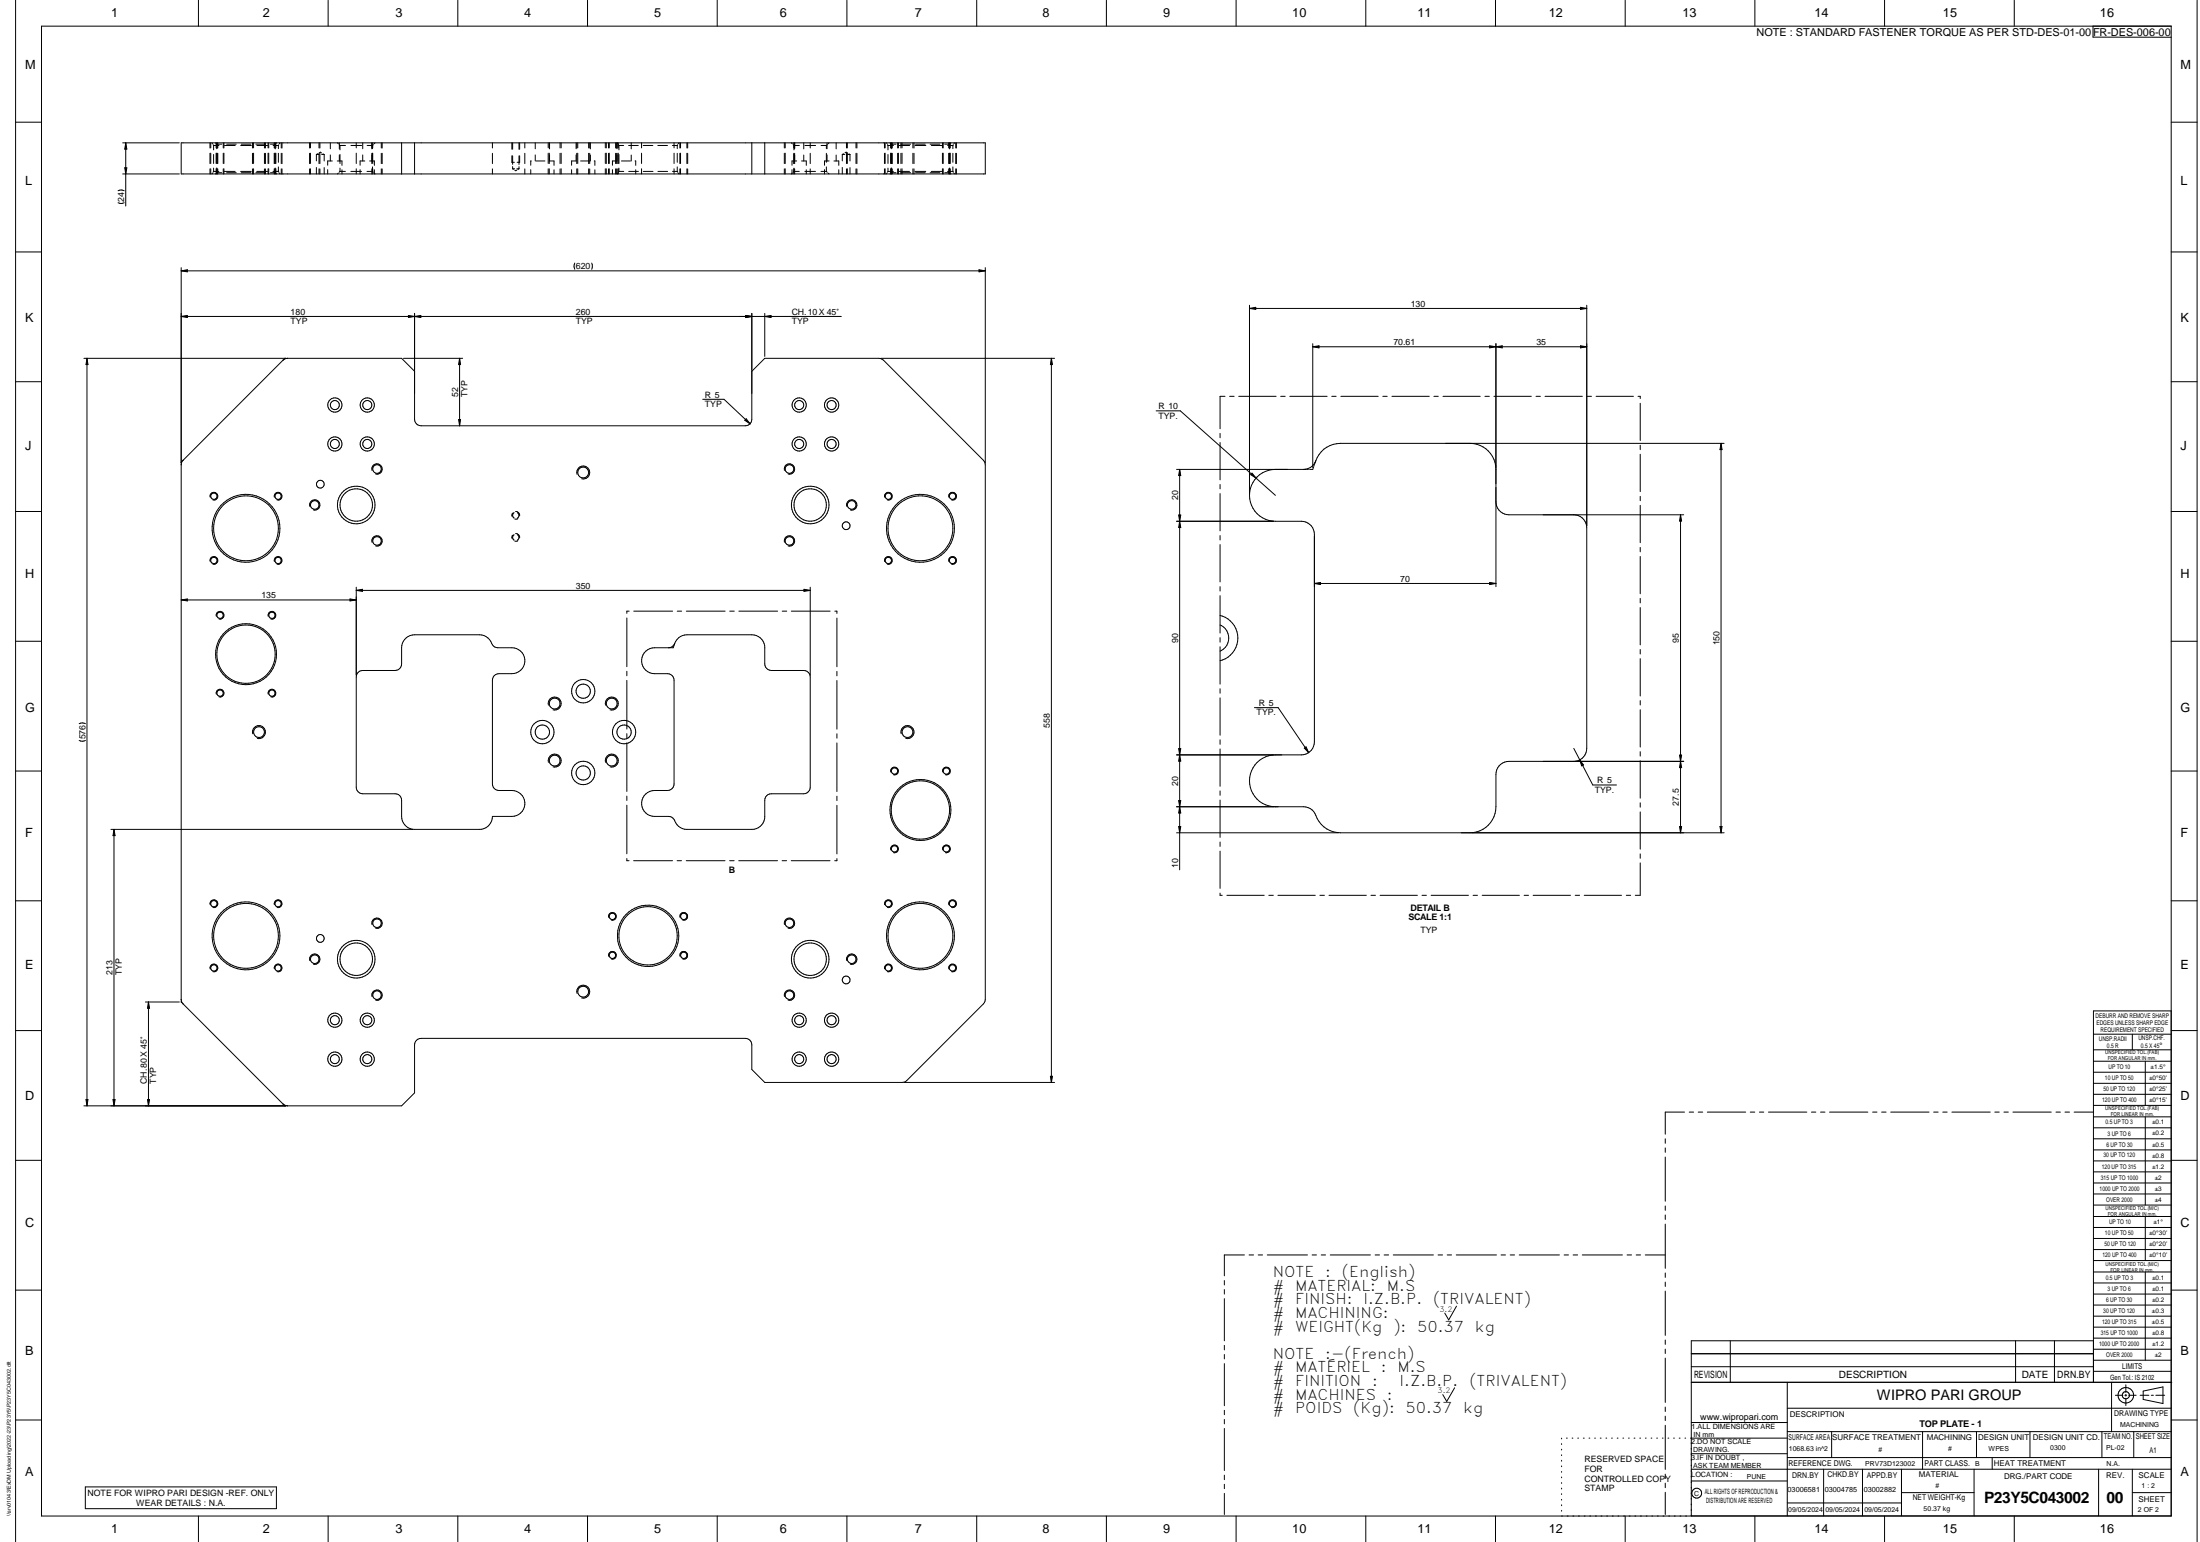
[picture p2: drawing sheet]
<svg xmlns="http://www.w3.org/2000/svg" width="848mm" height="594mm" viewBox="0 0 848 594" stroke-linecap="round" stroke-linejoin="round" font-family="sans-serif">
<g fill="none" stroke="#000" stroke-width=".39">
<path d="M6 .1v593.9M16 10.1h821v574h-821zM76.5 .1v10M126.5 .1v10M176.5 .1v10M226.5 .1v10M276.5 .1v10M326.5 .1v10M376.5 .1v10M426.5 .1v10M476.5 .1v10M526.5 .1v10"/>
<path d="M576.5 .1v10M626.5 .1v10M676.5 .1v10M726.5 .1v10M776.5 .1v10M806.8 10.1v4.2l30.2 .1M847 .1v593.9M6 47.1h10M47.3 55h21.8M48.5 55v24.4M48.5 55l.4 2.4h-.8zM69.8 55h310v12h-310z"/>
<path d="M80.9 55v2M80.9 59.1v3.9M81.2 55v2M81.2 59v4M81.7 55l.2 .3M82.1 55.7l.2 .3M82.3 56h2.1M82.3 56v1.7M82.3 59.5v3.5M83.1 55l.1 .2M83.3 55v2M83.3 59v4"/>
<path d="M83.4 55.4l.2 .1M83.6 55.5h1.9M83.6 55.5v1.8M83.6 59.2v3.6M83.6 55l.1 2M83.6 59l.1 4M83.9 55v2M83.9 59.1v3.9M86.1 55v2M86.1 59.1v3.9M86.3 55v2M86.3 59v4"/>
<path d="M86.5 56h4.2M87.4 55.5h3.7M92.8 56h4.1M93 55.5h3.7M97.3 55v2M97.3 59.1v3.9M97.7 55v2M97.7 59v4M98.6 55.5h3.7M99 56h4.2M101.9 55v2M101.9 59.1v3.9"/>
<path d="M102.3 55v2M102.3 59.1v3.9M103.3 55v2M103.3 59v4M103.6 55v2M103.6 59v4M104.3 55.5h1.8M105.3 56h2M105.7 55v2M105.7 59.1v3.9M106 55v2M106 59v4"/>
<path d="M106 59.1v3.9M106.1 55.5v1.9M106.1 59.2v3.7M106.2 55.4l-.1 .1M106.3 55v2M106.3 59v4M106.6 55l-.2 .2M107.3 56v1.3M107.3 59.1v3.4M107.5 55.8l-.2 .2M107.9 55l-.2 .4M108.4 55v2"/>
<path d="M108.4 59.1v3.9M108.7 55v2M108.7 59.1v3.9M119.3 55v2M119.3 59.1v3.9M119.7 55v2M119.7 59v4M122 59.5v2.5M122 59.5h1M122.5 59.2l-.5 .3M123 55v2M123 59.1v3.9"/>
<path d="M123.3 55v2M123.3 59.1v3.9M124 58.9l-.5-.3-.5 .3M124 59.5h1M124.5 59.3l.5 .2M125 59.5v2.5M127.3 55v2.3M127.3 59.7v2.3M130.1 55l.3 .3M130.7 55.7l.4 .3M130.8 55v2.4M130.8 59.7v2.3"/>
<path d="M131.1 56h2.1M131.1 56v1.7M131.1 59.5v3.5M135.3 56h4.1M137.3 55v2M137.3 59v4M139.8 55v2.3M139.8 59.7v2.3M141.5 56h2.1M143.3 55v2.4M143.3 59.1v3.9M143.6 56v1.3"/>
<path d="M143.6 59.1v3.4M143.7 55v2M143.7 59v4M143.9 55.7l-.3 .3M144.6 55l-.4 .4M147 55v2M147 59.1v3.9M147.3 55v2M147.3 59.1v3.9M154.8 55v12M159.8 55v12M189.8 55v2"/>
<path d="M189.8 59.1v3.9M197.3 55v2.5M197.6 55v2.5M200.1 55v2.5M200.3 55v2.5M202.3 55v2M202.3 59.1v3.9M206.3 55v2.3M206.3 59.7v2.3M211.3 55v2M211.3 59v4M211.8 55v2"/>
<path d="M211.8 59v4M211.8 55v2.4M211.8 59.7v2.3M215.9 55v2M215.9 59.1v3.9M216.3 55v2M216.3 59v4M222.1 55v2.3M222.1 59.7v2.3h-1.8v1.7M222.3 55v2M222.3 59.1v3.9M222.7 55v2"/>
<path d="M222.7 59v4M226.9 55v2M226.9 59.1v3.9M227.3 55v2M227.3 59.1v3.9M227.6 55v2.4M227.6 59.7v2.3M233.3 55v2M233.3 59v4M233.7 55v2M233.7 59v4M234.6 55v2"/>
<path d="M234.6 59.1v3.9M234.9 55v2M234.9 59v4M237.3 55v2M237.3 59.1v3.9M237.6 55v2M237.6 59.1v3.9M237.8 55v2.3M237.8 59.7v2.3M237.9 55v2M237.9 59.1v3.9M238 55l.2 .3"/>
<path d="M238.3 55v2M238.3 59v4M238.4 55.7l.2 .3M238.6 56h1.8M238.6 56v1.7M238.6 59.5v3.5M242.3 56h3.7M243.3 55v2.4M243.3 59.7v2.3M247.3 55v2M247.3 59v4M247.9 56h3.8"/>
<path d="M253.6 56h3.7M259.2 56h1.9M259.8 55v2M259.8 59v4M261.1 56v1.3M261.1 59.1v3.4M261.2 55.8l-.1 .2M261.7 55l-.2 .4M262.1 55v2M262.1 59.1v3.9M262.3 55v2M262.3 59v4"/>
<path d="M264.8 55v2M264.8 59.1v3.9M265.1 55v2M265.1 59.1v3.9M289.8 55v12M294.8 55v12M302.3 55v2M302.3 59.1v3.9M302.7 55v2M302.7 59v4M305.1 55l.3 .3M305.7 55.7l.4 .3"/>
<path d="M306 55v2M306 59.1v3.9M306.1 56h2M306.1 56v1.7M306.1 59.5v3.5M306.3 55v2.3M306.3 59.1v3.9M309.8 55v2.4M309.8 59.7v2.3M310.3 56h4.1M312.3 55v2M312.3 59.1v3.9"/>
<path d="M316.5 56h2.1M318.6 56v1.3M318.6 59.1v3.4M318.8 55v2.3M318.8 59.7v2.3M318.9 55.7l-.3 .3M319.6 55l-.4 .4M322.3 55v2.4M322.3 59.7v2.3M324.7 59.5h1M324.7 59.5v2.5M325.2 59.2l-.5 .3"/>
<path d="M326.3 55v2M326.3 59.1v3.9M326.6 55v2M326.6 59v4M326.7 58.9l-.5-.3-.5 .3M326.7 59.5h1M327.2 59.3l.5 .2M327.7 59.5v2.5M330 55v2M330 59.1v3.9M330.3 55v2M330.3 59.1v3.9"/>
<path d="M341 55v2M341 59.1v3.9M341.2 55v2M341.2 59v4M341.8 55l.1 .3M342.1 55.7l.2 .3M342.3 56h2.1M342.3 56v1.7M342.3 59.5v3.5M343.1 55l.1 .2M343.3 55v2M343.3 59v4"/>
<path d="M343.4 55.4l2 .1M343.6 55v2.3M343.6 59v4M343.7 55v2M343.7 59.1v3.9M344 55v2M344 59.1v3.9M346 55v2M346 59.1v3.9M346.3 55v2M346.3 59v4M346.5 56h4.1"/>
<path d="M347.3 55.5h3.7M347.3 55v2M347.3 59.1v3.9M347.7 55v2M347.7 59v4M351.9 55v2M351.9 59.1v3.9M352.3 55v2M352.3 59.1v3.9M352.8 56h4.1M352.9 55.5h3.8M358.6 55.5h3.7"/>
<path d="M359 56h4.1M363.3 55v2M363.3 59v4M363.6 55v2M363.6 59v4M365.3 56h2M365.7 55v2M365.7 59.1v3.9M366 55v2M366 59v4M366.1 55v2.4M366.1 59.1v3.9"/>
<path d="M366.2 55.4l-2 .1M366.3 55v2M366.3 59v4M366.6 55l-.2 .2M367.3 56v1.3M367.3 59.1v3.4M367.5 55.8l-.2 .2M367.9 55l-.2 .4M368.4 55v2M368.4 59.1v3.9M368.7 55v2M368.7 59.1v3.9"/>
<path d="M837 47.1h10M47.3 67h21.8M47.9 73.5a2.52 2.52 0 0 0-2.4 0M47.9 78.1a2.52 2.52 0 0 1-2.4 0M48.1 64.6h.8l-.4 2.4zM80.9 65.1v1.9M81.2 65v2M82 66.7l-.3 .3M82.3 64.8v1.2M82.3 66h2.1M82.3 66l-.1 .3M83.2 66.8l-.1 .2"/>
<path d="M83.3 65v2M83.6 66.5l-.2 .2M83.6 66.5h1.9M83.6 64.7v1.8M83.6 65l.1 2M83.9 65.1v1.9M86.1 65.1v1.9M86.3 65v2M86.5 66h4.1M87.4 66.5h3.7M92.8 66h4.1M93 66.5h3.7"/>
<path d="M97.3 65.1v1.9M97.7 65v2M98.6 66.5h3.7M99 66h4.1M101.9 65.1v1.9M102.3 65.1v1.9M103.3 65v2M103.6 65v2M104.3 66.5h1.8M105.2 66h2.1M105.7 65.1v1.9M106 65v2"/>
<path d="M106 65.1v1.9M106.1 66.5l.2 .2M106.1 64.7v1.8M106.3 65v2M106.4 66.9l.2 .1M107.3 64.3v1.7M107.3 66l.2 .4M107.7 66.7l.2 .3M108.4 65.1v1.9M108.7 65.1v1.9M119.3 65.1v1.9M119.7 65v2"/>
<path d="M122 64.5v2.5M123 65.1v1.9M123.3 65.1v1.9M125 64.6v2.4M126.3 65.4v1.6M128.1 62h-1.8v1.7M130 62h1.8v1.7M130.4 66.7l-.3 .3M131.1 66h2M131.1 66l-.3 .3M131.1 64.8v1.2M131.8 65.4v1.6"/>
<path d="M135.3 66h4.1M137.3 65v2M138.8 65.4v1.6M140.6 62h-1.8v1.7M141.5 66h2.1M142.5 62h1.8v1.7M143.3 65.1v1.9M143.6 66l.3 .4M143.6 64.3v1.7M143.7 65v2M144.3 66.7l.3 .3M144.3 65.4v1.6"/>
<path d="M147 65.1v1.9M147.3 65.1v1.9M189.8 65.1v1.9M197.3 60v2.5h1M197.6 65h.8M197.6 60v3.3M197.6 65l.4 .2M197.6 64.2v.8M198.4 65.5l.4 .3 .4-.3M199.2 65h.9M200.1 60.1v3.3M200.1 65l-.5 .3"/>
<path d="M200.1 64.2v.8M200.3 60v2.5h-1M202.3 65.1v1.9M204.6 65.4v1.6M204.8 62h-.2v1.7M206.6 62h3.5M211.3 65v2M211.8 65v2M211.9 62h1.7v1.7M213.6 65.4v1.6M215.9 65.1v1.9M216.3 65v2"/>
<path d="M220.3 65.4v1.6M222.3 65.1v1.9M222.7 65v2M223.8 62h3.5M226.9 65.1v1.9M227.3 65.1v1.9M229.1 62h.2v1.7M229.3 65.4v1.6M233.3 65v2M233.7 65v2M234.6 65.1v1.9M234.9 65v2"/>
<path d="M236.1 65.4v1.6M237.3 65.1v1.9M237.6 65.1v1.9M237.8 62h-1.7v1.7M237.9 65.1v1.9M238.2 66.7l-.2 .3M238.3 65v2M238.6 66h1.9M238.6 64.8v1.2M238.6 66l-.2 .3M239.6 62h3.4M242.4 66h3.7"/>
<path d="M244.8 62h.3v1.7M245.1 65.4v1.6M247.3 65v2M248 66h3.7M253.6 66h3.7M259.2 66h1.9M259.8 65v2M261.1 64.3v1.7M261.1 66l.2 .4M261.5 66.7l.2 .3M262.1 65.1v1.9M262.3 65v2"/>
<path d="M264.8 65.1v1.9M265.1 65.1v1.9M302.3 65.1v1.9M302.7 65v2M305.3 65.4v1.6M305.4 66.7l-.3 .3M306 65.1v1.9M306.1 66h2M306.1 66l-.3 .3M306.1 64.8v1.2M306.3 65.1v1.9M307.1 62h-1.8v1.7"/>
<path d="M309 62h1.8v1.7M310.3 66h4.1M310.8 65.4v1.6M312.3 65.1v1.9M316.5 66h2.1M317.8 65.4v1.6M318.6 66l.3 .4M318.6 64.3v1.7M319.3 66.7l.3 .3M319.6 62h-1.8v1.7M321.5 62h1.8v1.7M323.3 65.4v1.6"/>
<path d="M324.7 64.5v2.5M326.3 65.1v1.9M326.6 65v2M327.7 64.6v2.4M330 65.1v1.9M330.3 65.1v1.9M341 65.1v1.9M341.2 65v2M341.9 66.7l-.1 .3M342.3 66h2.1M342.3 64.8v1.2M342.3 66l-.2 .3"/>
<path d="M343.2 66.8l-.1 .2M343.3 65v2M343.6 64.7v2.3M343.7 65.1v1.9M344 65.1v1.9M345.4 66.5l-1.9 .2M346 65.1v1.9M346.3 65v2M346.5 66h4.1M347.3 66.5h3.7M347.3 65.1v1.9M347.7 65v2"/>
<path d="M351.9 65.1v1.9M352.3 65.1v1.9M352.7 66h4.2M352.9 66.5h3.8M358.6 66.5h3.7M359 66h4.1M363.3 65v2M363.6 65v2M364.2 66.5l2 .2M365.3 66h2M365.7 65.1v1.9M366 65v2"/>
<path d="M366.1 64.7v2.3M366.3 65v2M366.4 66.9l.2 .1M367.3 64.3v1.7M367.3 66l.2 .4M367.7 66.7l.2 .3M368.4 65.1v1.9M368.7 65.1v1.9M6 97.1h10M837 97.1h10M69.8 103.1v75.3M69.8 104.4l2.4-.5v.8z"/>
<path d="M69.8 104.4h310M221.6 101.3a2.6 2.6 0 0 0 0 2.5M228.1 101.3l.2 1.2-.2 1.3M377.4 103.9l2.4 .5-2.4 .3zM379.8 103.1v75.3M481.7 118.8l2.4-.4v.8zM481.7 117.6v72.5M481.7 118.8h130M609.3 118.4l2.4 .4-2.4 .4zM611.7 117.6v85M32.3 138h77.9M33.5 138v288"/>
<path d="M33.5 138l.4 2.5h-.8zM69.8 121.9h254.5M69.9 121.9l2.3-.4v.8zM109.3 138.6l-38.9 38.9M109.8 138l-.2 .3M110.6 138h44.2l5 5M110.9 138l-1.8 .8M155.5 138h22.9M157.4 121.5l2.4 .4-2.4 .4zM159.8 120.7v40.8a2.53 2.53 0 0 0 2.5 2.5h125a2.46 2.46 0 0 0 2.5-2.5v-40.8M159.8 121.9l2.4-.4v.8zM177.2 138l.3 2.5h-.7z"/>
<path d="M177.2 138v26M287.4 121.5l2.4 .4-2.4 .4zM294.8 120.7v16.6M294.8 121.9l2.4-.4v.8zM339.5 138h67M405.3 138l.4 2.5h-.8zM405.3 138v279M506.1 132.4v47.7M506.1 133.6l2.4-.4v.8zM506.1 133.6h105.6M574.3 133.2l2.4 .4-2.4 .4zM576.7 133.6l2.4-.4v.8z"/>
<path d="M576.7 132.4v93.6M609.3 133.2l2.4 .4-2.4 .4zM6 147.1h10M270.9 153.8h8.2l10 9.5M289.8 143l5-5 44.6 .1 1.2 .7 38.5 38.5 .6 1.1 .1 206.6-.7 1.8-29.6 29.5-1.1 .6-53.6 .1-5-5v-9.5a2.46 2.46 0 0 0-2.5-2.5h-125a2.53 2.53 0 0 0-2.5 2.5v18.5l-5 5h-44.3M445.7 158.3h9.3l36.7 32.5M472.2 152.7h-1.9v12.5M474 152.7h1.7M477.5 152.7h14.4M493.7 152.7h1.7M497.2 152.7h14.4M513.4 152.7h1.7"/>
<path d="M516.9 152.7h14.4M533.1 152.7h1.7M536.6 152.7h14.4M552.7 152.7h1.7M556.3 152.7h14.3M572.4 152.7h1.7M575.9 152.7h14.4M592.1 152.7h1.7M595.6 152.7h14.4M611.8 152.7h1.7M615.3 152.7h14.4M631.4 152.7h.9v.8"/>
<path d="M632.3 155.4v14.3M837 147.1h10M69.8 178.8v206.5M70.1 177.8l-.3 .3M70.6 177.3l-.5 .5-.2 1.3M176.8 161.6h.7l-.3 2.4zM287.7 161.3l1.4 2-2-1.4zM470.3 167v1.7M470.3 170.5v14.4M506.4 179.8l-.3 1h-1.1M506.6 179.3l-.1 .2M506.8 178.8l-.1 .2"/>
<path d="M507.2 177.5a5 5 0 0 1-4.7 3.3M507.2 177.5l-.3 1M566.7 170.8a10 10 0 0 1 10 10M632.3 171.5v1.7M632.3 175v14.4M663.4 170.8l.4 2.4h-.8zM663.4 170.8v150M664.6 170.8h-147.9a10.1 10.1 0 0 0-9.5 6.7M6 197.1h10M81 191.6a1.49 1.49 0 0 1 1.3-1.9 1.49 1.49 0 0 1 1.7 1.6 1.49 1.49 0 0 1-1.9 1.3M105.7 191.6a1.49 1.49 0 0 1 1.4-1.9 1.49 1.49 0 0 1 1.6 1.6 1.49 1.49 0 0 1-1.9 1.3M119.4 195.1a2 2 0 0 1 1.7-2.6 2 2 0 0 1 2.2 2.2 2 2 0 0 1-2.5 1.8"/>
<path d="M143.4 181.2a2 2 0 0 1 1.7-2.5 2 2 0 0 1 2.2 2.1 2 2 0 0 1-2.5 1.8M197.6 197.7l-.2 1.2M198.2 197.5l-.1 .1a1.22 1.22 0 0 0 .1 2M198.8 197.1h.2a1.47 1.47 0 0 1 1.3 1.6M199.4 197.5a1.18 1.18 0 0 1 .1 2.1M199.6 199.8l-1.1 .2M222.4 182.7a2.49 2.49 0 0 1 2.2-3.1 2.49 2.49 0 0 1 2.7 2.6 2.49 2.49 0 0 1-3.1 2.2M302.4 181.2a2 2 0 0 1 1.7-2.5 2 2 0 0 1 2.2 2.1 2 2 0 0 1-2.5 1.8M326.4 195.1a2 2 0 0 1 1.7-2.6 2 2 0 0 1 2.2 2.2 2 2 0 0 1-2.5 1.8M341 191.6a1.49 1.49 0 0 1 1.3-1.9 1.49 1.49 0 0 1 1.6 1.6 1.49 1.49 0 0 1-1.8 1.3M365.8 191.6a1.49 1.49 0 0 1 1.3-1.9 1.49 1.49 0 0 1 1.6 1.6 1.49 1.49 0 0 1-1.9 1.3M454.4 198.4h.8l-.5 2.4z"/>
<path d="M454.7 180.8l.5 2.4h-.8zM454.7 180.8v154.3M470.3 186.6v1.7M470.3 190.2v14.3M482.6 182.3l1.6 1.9-2.1-1.3zM491.7 180.8a10 10 0 0 0-10 10 10 10 0 0 0 10 10h9.9a5.1 5.1 0 0 1 5.1 5v80a5 5 0 0 1-5.1 5h-48M503.6 180.8h-50M503.9 180.8h.2M504.4 180.8h.3M576.7 193.3a5 5 0 0 0 5 5h67.4M606.7 198.3a5 5 0 0 1 5 5v85a5 5 0 0 1-5 5M632.3 191.2v1.7"/>
<path d="M632.3 194.7v14.4M647.8 198.3l.5 2.4h-.9zM647.8 198.3v122.5M837 197.1h10M81 216.3a1.51 1.51 0 0 1 1.3-1.9 1.51 1.51 0 0 1 1.7 1.7 1.51 1.51 0 0 1-1.9 1.3M105.7 216.3a1.51 1.51 0 0 1 1.4-1.9 1.51 1.51 0 0 1 1.6 1.7 1.51 1.51 0 0 1-1.9 1.3M143.4 208.9a2 2 0 0 1 1.8-2.5 2 2 0 0 1 2.1 2.2 2 2 0 0 1-2.5 1.8M197.6 206.2l-.2 1.2M198.2 206l-.1 .1a1.22 1.22 0 0 0 .1 2M198.8 205.6h.2a1.47 1.47 0 0 1 1.3 1.6M199.4 206a1.18 1.18 0 0 1 .1 2.1M199.6 208.3l-1.1 .2"/>
<path d="M302.4 208.9a2 2 0 0 1 1.8-2.5 2 2 0 0 1 2.1 2.2 2 2 0 0 1-2.5 1.8M341 216.3a1.51 1.51 0 0 1 1.3-1.9 1.51 1.51 0 0 1 1.6 1.7 1.51 1.51 0 0 1-1.8 1.3M365.8 216.3a1.51 1.51 0 0 1 1.3-1.9 1.51 1.51 0 0 1 1.6 1.7 1.51 1.51 0 0 1-1.9 1.3M453.6 200.8h37.3M454.7 200.8l.5 2.4h-.8zM470.3 206.3v1.7M470.3 209.8v14.4M632.3 210.9v1.7M632.3 214.4v14.4M69.8 231.1h67.5M69.9 231.1l2.3-.3v.7zM83.4 237.4a1.51 1.51 0 0 1 1.3-1.8 1.51 1.51 0 0 1 1.7 1.6 1.51 1.51 0 0 1-1.9 1.3"/>
<path d="M103.4 237.4a1.51 1.51 0 0 1 1.3-1.8 1.51 1.51 0 0 1 1.6 1.6 1.51 1.51 0 0 1-1.9 1.3M134.9 230.8l2.4 .3-2.4 .4zM137.3 226.2v33.9M137.3 227.5l2.4-.5v.8zM137.3 227.5h175M241.6 238.1v18.7M242.5 235.5h-.9v.8M244.3 235.5h15M261.1 235.5h1.7M264.6 235.5h14.9M281.3 235.5h1.7M284.8 235.5h15"/>
<path d="M301.5 235.5h1.8M305.1 235.5h14.9M309.9 227l2.4 .5-2.4 .3zM312.3 226.2v33.9M321.8 235.5h.8v.8M322.6 238.1v18.8M470.3 226v1.7M470.3 229.5v14.4M470.3 237.1a9 9 0 0 1 6.9 8.7 9 9 0 0 1-6.9 8.8M506.7 224.8l2.4-.4v.8zM506.7 224.8h70M574.3 224.4l2.4 .4-2.4 .4z"/>
<path d="M632.3 230.5v1.8M632.3 234.1v14.4M6 247.1h10M138 259l1.8-.7h12.5a2.53 2.53 0 0 0 2.5-2.5v-6.2a5 5 0 0 1 5-5h25a5.4 5.4 0 0 1 5 3.8 2.4 2.4 0 0 0 2.1 1.2h5.4a5 5 0 0 1 5 5 5 5 0 0 1-5 4.9h-5a2.46 2.46 0 0 0-2.5 2.5v40a2.46 2.46 0 0 0 2.5 2.5h5a5 5 0 0 1 5 5 5 5 0 0 1-5 5h-7.5a5 5 0 0 1-5 5h-25a5 5 0 0 1-5-5v-6.2a2.46 2.46 0 0 0-2.5-2.5h-12.5a2.53 2.53 0 0 1-2.5-2.5v-42.5zM241.6 258.6v1.8M258.4 249.6h.1M258.7 249.6h.1M259.7 249l-.2 .6h-.5M259.8 248.8v.1M259.9 248.5l-.1 .1M260.1 247.9l-.2 .5M260.1 247.9l.4-.8a4.9 4.9 0 0 1 4.3-2.5h25a4.9 4.9 0 0 1 5 5v6.2a2.61 2.61 0 0 0 2.5 2.5h12.5a2.53 2.53 0 0 1 2.5 2.5v42.5a2.61 2.61 0 0 1-2.5 2.5h-12.5a2.53 2.53 0 0 0-2.5 2.5v6.2a4.9 4.9 0 0 1-5 5h-25a5.2 5.2 0 0 1-5-3.8 2.4 2.4 0 0 0-2-1.2h-5.5a5 5 0 0 1-5-5 5 5 0 0 1 5-5h5a2.53 2.53 0 0 0 2.5-2.5v-40a2.53 2.53 0 0 0-2.5-2.5h-5a5 5 0 0 1-5-4.9 5 5 0 0 1 5-5h6"/>
<path d="M260.1 247.9l-.3 .5a2.4 2.4 0 0 1-2 1.2M322.6 258.7v1.7M470.3 245.7v1.7M470.3 249.2v14.4M470.3 240.8a5.5 5.5 0 0 1 3.4 5 5.5 5.5 0 0 1-3.4 5.1M632.3 250.2v1.8M632.3 253.7v14.4M837 247.1h10M30.5 278.8a2.6 2.6 0 0 1 2.4 0M83.4 267.4a1.49 1.49 0 0 1 1.3-1.9 1.49 1.49 0 0 1 1.6 1.7 1.49 1.49 0 0 1-1.8 1.3M103.4 267.4a1.49 1.49 0 0 1 1.3-1.9 1.49 1.49 0 0 1 1.6 1.7 1.49 1.49 0 0 1-1.9 1.3M211.4 271.7a2.5 2.5 0 0 1 2.2-3.1 2.5 2.5 0 0 1 2.7 2.7 2.5 2.5 0 0 1-3.1 2.2"/>
<path d="M233.4 271.7a2.49 2.49 0 0 1 2.3-3.1 2.49 2.49 0 0 1 2.6 2.7 2.49 2.49 0 0 1-3.1 2.2M241.6 262.1v18.8M322.6 262.2v18.7M470.3 265.3v1.8M470.3 268.9v14.4M483.6 272.6h9.1l11.8 17.4M632.3 269.9v1.7M632.3 273.4v14.4M6 297.1h10M30.5 285.3a2.6 2.6 0 0 0 2.4 0M97.4 282.7a2.5 2.5 0 0 1 2.2-3.1 2.5 2.5 0 0 1 2.7 2.7 2.5 2.5 0 0 1-3.1 2.2M211.4 293.7a2.49 2.49 0 0 1 2.2-3.2 2.49 2.49 0 0 1 2.7 2.7 2.49 2.49 0 0 1-3.1 2.2"/>
<path d="M233.4 293.7a2.48 2.48 0 0 1 2.2-3.1 2.48 2.48 0 0 1 2.7 2.7 2.48 2.48 0 0 1-3.1 2.1M241.6 282.7v1.7M241.6 286.2v18.7M322.6 282.7v1.7M322.6 286.2v18.8M343.4 297.4a1.49 1.49 0 0 1 1.3-1.8 1.49 1.49 0 0 1 1.6 1.6 1.49 1.49 0 0 1-1.9 1.3M347.4 282.7a2.5 2.5 0 0 1 2.2-3.1 2.5 2.5 0 0 1 2.7 2.7 2.5 2.5 0 0 1-3.1 2.2M363.4 297.4a1.49 1.49 0 0 1 1.3-1.8 1.49 1.49 0 0 1 1.6 1.6 1.49 1.49 0 0 1-1.9 1.3M454.4 288.4h.8l-.5 2.4zM454.7 290.8l.5 2.4h-.8zM470.3 285v1.8M470.3 288.5v14.4"/>
<path d="M491.7 290.8a10 10 0 0 0-10 10 10 10 0 0 0 10 10M502.8 288.2l.7-.5 1 2.3zM606.7 288.3l7.3 14.1h9.1M609 292.8l1.4 1.9-.7 .4zM632.3 289.6v1.7M632.3 293.1v14.4M647.4 290.9h.9l-.5 2.4zM647.8 293.3l.5 2.4h-.9zM649.1 293.3h-67.4a5 5 0 0 0-5 5v12.5a10 10 0 0 1-10 10M837 297.1h10M42.8 319.5h116.3M43.9 319.5v106.5"/>
<path d="M43.9 319.5l.5 2.4h-.8zM241.6 306.7v1.7M241.6 310.2v18.7M322.6 306.7v1.7M322.6 310.3v18.7M453.6 310.8h48.9a5.5 5.5 0 0 1 5.3 4.6 10.1 10.1 0 0 0 8.9 5.4h147.9M454.4 308.4h.8l-.5 2.4zM454.4 318.4h.8l-.5 2.4zM454.7 310.8l.5 2.4h-.8zM470.3 304.7v1.7M470.3 308.2v14.4M632.3 309.3v1.7"/>
<path d="M632.3 312.8v14.4M647.4 318.4h.9l-.5 2.4zM663 318.4h.8l-.4 2.4zM241.6 330.8v.8h.9M244.3 331.6h14.9M261 331.6h1.7M264.5 331.6h15M281.3 331.6h1.7M284.8 331.6h14.9M301.5 331.6h1.7M305 331.6h15M322.6 330.8v.8h-.8"/>
<path d="M343.4 327.4a1.51 1.51 0 0 1 1.3-1.8 1.51 1.51 0 0 1 1.6 1.6 1.51 1.51 0 0 1-1.9 1.3M363.4 327.4a1.51 1.51 0 0 1 1.3-1.8 1.51 1.51 0 0 1 1.6 1.6 1.51 1.51 0 0 1-1.9 1.3M453.6 320.8h62.4M470.3 324.4v1.7M470.3 327.9v14.4M632.3 332.4v12.5h-1.9M632.3 329v1.7M6 347h10M81 348.6a1.51 1.51 0 0 1 1.3-1.9 1.51 1.51 0 0 1 1.7 1.6 1.51 1.51 0 0 1-1.9 1.3M105.7 348.6a1.51 1.51 0 0 1 1.4-1.9 1.51 1.51 0 0 1 1.6 1.6 1.51 1.51 0 0 1-1.9 1.3M143.4 356.2a2 2 0 0 1 1.8-2.5 2 2 0 0 1 2.1 2.2 2 2 0 0 1-2.5 1.7M234.6 353.4a1.51 1.51 0 0 1 1.3-1.9 1.51 1.51 0 0 1 1.7 1.7 1.51 1.51 0 0 1-1.9 1.3"/>
<path d="M262.1 353.4a1.49 1.49 0 0 1 1.3-1.8 1.49 1.49 0 0 1 1.7 1.6 1.49 1.49 0 0 1-1.9 1.3M302.4 356.2a2 2 0 0 1 1.8-2.5 2 2 0 0 1 2.1 2.2 2 2 0 0 1-2.5 1.7M341 348.6a1.51 1.51 0 0 1 1.3-1.9 1.51 1.51 0 0 1 1.6 1.6 1.51 1.51 0 0 1-1.8 1.3M365.8 348.6a1.51 1.51 0 0 1 1.3-1.9 1.51 1.51 0 0 1 1.6 1.6 1.51 1.51 0 0 1-1.9 1.3M470.3 344.1v.8h.9M472.9 344.9h14.4M489.1 344.9h1.8M492.6 344.9h14.4M508.8 344.9h1.7M512.3 344.9h14.4M528.5 344.9h1.7M532 344.9h14.4"/>
<path d="M548.2 344.9h1.7M551.7 344.9h14.4M567.9 344.9h1.7M571.4 344.9h14.3M587.5 344.9h1.7M591 344.9h14.4M607.2 344.9h1.7M610.7 344.9h14.4M626.9 344.9h1.7M837 347h10M81 373.3a1.49 1.49 0 0 1 1.3-1.9 1.49 1.49 0 0 1 1.7 1.6 1.49 1.49 0 0 1-1.9 1.4M105.7 373.3a1.49 1.49 0 0 1 1.4-1.9 1.49 1.49 0 0 1 1.6 1.6 1.49 1.49 0 0 1-1.9 1.4"/>
<path d="M119.4 370.1a2 2 0 0 1 1.7-2.6 2 2 0 0 1 2.2 2.2 2 2 0 0 1-2.5 1.8M234.6 368.4a1.51 1.51 0 0 1 1.3-1.9 1.51 1.51 0 0 1 1.7 1.7 1.51 1.51 0 0 1-1.9 1.3M262.1 368.4a1.49 1.49 0 0 1 1.3-1.8 1.49 1.49 0 0 1 1.7 1.6 1.49 1.49 0 0 1-1.9 1.3M326.4 370.1a2 2 0 0 1 1.7-2.5 2 2 0 0 1 2.2 2.1 2 2 0 0 1-2.5 1.8M341 373.3a1.49 1.49 0 0 1 1.3-1.9 1.49 1.49 0 0 1 1.6 1.6 1.49 1.49 0 0 1-1.8 1.4M365.8 373.3a1.49 1.49 0 0 1 1.3-1.9 1.49 1.49 0 0 1 1.6 1.6 1.49 1.49 0 0 1-1.9 1.4M6 397h10M56 386h13.1M57.2 386l.5 2.5h-.8zM57.2 386v40M69.8 385.7l.3 .6M69.9 385l.2 1.2 .5 .6"/>
<path d="M70.4 386.5l38.7 38.8M143.4 383.9a2 2 0 0 1 1.7-2.5 2 2 0 0 1 2.2 2.1 2 2 0 0 1-2.5 1.8M222.4 382.7a2.5 2.5 0 0 1 2.2-3.1 2.5 2.5 0 0 1 2.7 2.7 2.5 2.5 0 0 1-3.1 2.2M302.4 383.9a2 2 0 0 1 1.7-2.5 2 2 0 0 1 2.2 2.1 2 2 0 0 1-2.5 1.8M807 398.4h30M822 398.4v6.1M837 397h10M837 389.5h-30v143.1M348.5 417h58M404.9 414.7h.8l-.4 2.3zM807 404.5h30M807 408.9h30"/>
<path d="M807 413.1h30M807 417.4h30M827 408.9v17M32.3 426h77.9M33.1 423.6h.8l-.4 2.4zM43.6 423.6h.8l-.5 2.4zM56.9 423.6h.8l-.5 2.4zM109.1 425.3l.2 .2M109.1 425.3l1.8 .7M109.6 425.8l.2 .2M641.9 438.7v1.8M649.4 428.5h-7.5v8.5"/>
<path d="M651.2 428.5h1.7M654.6 428.5h1.8M658.2 428.5h14.7M674.7 428.5h1.7M678.2 428.5h1.7M681.7 428.5h14.8M698.3 428.5h1.7M701.8 428.5h1.7M705.3 428.5h14.7M721.9 428.5h1.7M725.3 428.5h1.8M728.9 428.5h14.7"/>
<path d="M745.4 428.5h1.7M748.9 428.5h1.7M752.4 428.5h14.8M769 428.5h1.7M772.5 428.5h1.7M776 428.5h14.7M792.6 428.5h1.7M796 428.5h1.8M799.5 428.5h7.4M807 421.6h30M807 425.9h30M807 430.3h30"/>
<path d="M807 434.5h30M807 438.7h30M827 430.3v34M6 447h10M641.9 442.3v1.6M641.9 445.8v17M807 443h30M807 447.3h30M807 451.5h30M807 455.8h30M807 460h30M837 447h10"/>
<path d="M641.9 464.6v1.7M641.9 468.1v1.7M641.9 471.6v17.1M807 464.3h30M807 468.7h30M807 472.9h30M807 477.1h30M827 468.7v16.9M6 497h10M472 493.4v1.6M472 496.8v1.8M479.7 483.5h-7.7v8"/>
<path d="M481.5 483.5h1.7M485 483.5h1.7M488.5 483.5h15.5M505.8 483.5h1.7M509.3 483.5h1.7M512.8 483.5h15.5M530.1 483.5h1.7M533.6 483.5h1.7M537.1 483.5h15.5M554.4 483.5h1.7M557.9 483.5h1.7M561.4 483.5h15.5"/>
<path d="M578.7 483.5h1.6M582.2 483.5h1.7M585.6 483.5h15.5M603 483.5h1.6M606.4 483.5h1.8M609.9 483.5h15.5M627.2 483.5h1.7M630.7 483.5h1.7M634.2 483.5h7.7M641.9 490.4v1.7M641.9 493.9v1.7M641.9 497.4v17.1"/>
<path d="M807 481.4h30M807 485.6h30M807 490.1h30M807 494.3h30M807 498.6h30M827 490.1v33.9M837 497h10M472 500.3v16.3M472 518.3v1.8M561.5 503.2l-3 5.3-1.6-2.6M641.9 516.3v1.6M641.9 519.8v1.7"/>
<path d="M667 516.6v16M777 516.6v16M792 516.6v16M807 502.8h30M807 507.1h30M807 511.3h30M807 515.5h30M807 519.8h30M807 516.6h-155v67.5M472 521.8v1.7M472 525.4v16.2M560.7 534.7l-3 5.2-1.5-2.6"/>
<path d="M641.9 523.2v17.1M652 532.6h185.2M652 521.5h155M652 526.5h155M689 532.6v51.4M807 524h30M807 528.3h30M814 532.6v19M815.5 537.5h2.8M819.1 537.5h.7M819.5 533.5v2.9M819.5 537.2v.7"/>
<path d="M819.5 538.7v2.8M820.6 537.5h2.9M825 537.5h3.4M826.2 535.9l7.6-1.6v6.4l-7.6-1.5zM829.3 537.5h.8M831 537.5h3.5M6 547.1h10M472 543.3v1.7M472 546.9v1.7M472 550.3v16.2M602 554.1v.3M602 556.2v.3"/>
<path d="M602 558.3v.3M603.8 554.1h.4M606 554.1h.3M608.2 554.1h.3M610.4 554.1h.3M612.6 554.1h.3M614.7 554.1h.3M616.9 554.1h.3M619.1 554.1h.3M621.2 554.1h.3M623.4 554.1h.3M625.6 554.1h.3"/>
<path d="M627.8 554.1h.3M629.9 554.1h.4M632.1 554.1h.3M634.3 554.1h.3M636.5 554.1h.3M638.6 554.1h.3M640.8 554.1h.3M641.9 542.1v1.7M641.9 545.6v1.7M641.9 549.1v17M643 554.1h.3M645.2 554.1h.3"/>
<path d="M647.3 554.1h.4M649.5 554.1h.3M652 548h37M689 542.5h148M689 551.6h148M689 554.1h-37.3M706.1 551.6v10M741.1 551.6v14.4M761.9 551.6v10M782.5 551.6v10M810.3 551.6v10M822.5 551.6v10"/>
<path d="M837 547.1h10M32.9 572.9h73.7v8.3h-73.7zM472 568.3v1.8M472 571.8v1.7M472 575.4v8.1M602 560.5v.3M602 562.6v.3M602 564.8v.3M602 566.9v.3M602 569v.3M602 571.2v.3M602 573.3v.4"/>
<path d="M602 575.5v.3M602 577.6v.3M602 579.8v.3M641.9 567.9v1.7M641.9 571.4v1.8M641.9 574.9v8.6M652 570.6h37M652 560.1h37M689 561.6h148M689 579h44M703 566v18M718 566v18"/>
<path d="M733 575.1h28M733 566v18M761 566v18M768 561.6v4.4M809 566v18M822 566v18M822 575.1h15M837 566h-185M76.5 584.1v9.9M126.5 584.1v9.9M176.5 584.1v9.9M226.5 584.1v9.9"/>
<path d="M276.5 584.1v9.9M326.5 584.1v9.9M376.5 584.1v9.9M426.5 584.1v9.9M476.5 584.1v9.9M526.5 584.1v9.9M576.5 584.1v9.9M602 581.9v.3M626.5 584.1v9.9M652 584h185M676.5 584.1v9.9M726.5 584.1v9.9"/>
<path d="M776.5 584.1v9.9"/>
<circle cx="129.1" cy="156.1" r="1.75"/>
<circle cx="129.1" cy="156.1" r="2.74"/>
<circle cx="141.6" cy="156" r="2.75"/>
<circle cx="141.6" cy="156.1" r="1.76"/>
<circle cx="308.1" cy="156" r="2.75"/>
<circle cx="308.1" cy="156.1" r="1.76"/>
<circle cx="320.6" cy="156.1" r="2.75"/>
<circle cx="320.6" cy="156.1" r="1.76"/>
<circle cx="129.1" cy="171.1" r="1.75"/>
<circle cx="129.1" cy="171" r="2.74"/>
<circle cx="141.6" cy="171" r="2.75"/>
<circle cx="141.6" cy="171" r="1.76"/>
<circle cx="308.1" cy="171" r="2.75"/>
<circle cx="308.1" cy="171" r="1.76"/>
<circle cx="320.6" cy="171" r="2.75"/>
<circle cx="320.6" cy="171" r="1.75"/>
<circle cx="82.5" cy="191.2" r="1.23"/>
<circle cx="107.2" cy="191.2" r="1.22"/>
<circle cx="121.3" cy="194.6" r="1.66"/>
<circle cx="123.5" cy="186.5" r="1.5"/>
<circle cx="137.3" cy="194.6" r="7.2"/>
<circle cx="137.3" cy="194.5" r="6.3"/>
<circle cx="145.3" cy="180.7" r="1.66"/>
<circle cx="224.8" cy="182" r="2.09"/>
<circle cx="304.3" cy="180.7" r="1.66"/>
<circle cx="312.3" cy="194.6" r="6.2"/>
<circle cx="312.3" cy="194.5" r="7.3"/>
<circle cx="328.3" cy="194.6" r="1.66"/>
<circle cx="342.4" cy="191.2" r="1.22"/>
<circle cx="367.2" cy="191.2" r="1.23"/>
<circle cx="82.4" cy="215.9" r="1.22"/>
<circle cx="94.8" cy="203.6" r="12.5"/>
<circle cx="94.8" cy="203.5" r="13.1"/>
<circle cx="107.2" cy="215.9" r="1.22"/>
<circle cx="145.3" cy="208.4" r="1.66"/>
<circle cx="304.3" cy="208.4" r="1.66"/>
<circle cx="326.2" cy="202.6" r="1.5"/>
<circle cx="342.5" cy="215.9" r="1.22"/>
<circle cx="354.8" cy="203.6" r="13.1"/>
<circle cx="354.8" cy="203.5" r="12.5"/>
<circle cx="367.2" cy="215.9" r="1.22"/>
<circle cx="84.8" cy="237" r="1.22"/>
<circle cx="104.8" cy="237" r="1.22"/>
<circle cx="94.8" cy="252" r="11.8"/>
<circle cx="94.8" cy="252.1" r="11.3"/>
<circle cx="84.8" cy="267.1" r="1.22"/>
<circle cx="104.8" cy="267" r="1.22"/>
<circle cx="213.8" cy="271.1" r="2.09"/>
<circle cx="224.8" cy="266.3" r="4.5"/>
<circle cx="224.8" cy="266.3" r="2.76"/>
<circle cx="235.8" cy="271" r="2.1"/>
<circle cx="99.8" cy="282.1" r="2.1"/>
<circle cx="209.1" cy="282.1" r="4.5"/>
<circle cx="209.1" cy="282" r="2.76"/>
<circle cx="213.8" cy="293.1" r="2.08"/>
<circle cx="224.8" cy="297.8" r="2.75"/>
<circle cx="224.8" cy="297.8" r="4.5"/>
<circle cx="235.8" cy="293" r="2.09"/>
<circle cx="240.6" cy="282.1" r="4.5"/>
<circle cx="240.6" cy="282" r="2.76"/>
<circle cx="344.8" cy="297.1" r="1.22"/>
<circle cx="349.8" cy="282" r="2.09"/>
<circle cx="364.8" cy="297.1" r="1.23"/>
<circle cx="354.8" cy="312" r="11.2"/>
<circle cx="354.8" cy="312" r="11.7"/>
<circle cx="344.8" cy="327" r="1.23"/>
<circle cx="364.8" cy="327" r="1.22"/>
<circle cx="82.4" cy="348.2" r="1.22"/>
<circle cx="107.2" cy="348.2" r="1.22"/>
<circle cx="145.3" cy="355.7" r="1.66"/>
<circle cx="236.1" cy="353.1" r="1.24"/>
<circle cx="263.6" cy="353.1" r="1.22"/>
<circle cx="304.3" cy="355.7" r="1.66"/>
<circle cx="342.5" cy="348.2" r="1.22"/>
<circle cx="367.2" cy="348.2" r="1.22"/>
<circle cx="82.4" cy="372.9" r="1.22"/>
<circle cx="94.8" cy="360.6" r="12.5"/>
<circle cx="94.8" cy="360.5" r="13.1"/>
<circle cx="107.2" cy="372.9" r="1.22"/>
<circle cx="121.3" cy="369.6" r="1.66"/>
<circle cx="123.5" cy="361.6" r="1.5"/>
<circle cx="137.3" cy="369.5" r="7.3"/>
<circle cx="137.3" cy="369.6" r="6.3"/>
<circle cx="236.1" cy="368" r="1.23"/>
<circle cx="249.8" cy="360.6" r="11.2"/>
<circle cx="249.8" cy="360.6" r="11.8"/>
<circle cx="263.6" cy="368" r="1.23"/>
<circle cx="312.3" cy="369.6" r="6.3"/>
<circle cx="312.3" cy="369.6" r="7.2"/>
<circle cx="326.2" cy="377.5" r="1.5"/>
<circle cx="328.3" cy="369.6" r="1.66"/>
<circle cx="342.5" cy="372.9" r="1.22"/>
<circle cx="354.8" cy="360.5" r="13.1"/>
<circle cx="354.8" cy="360.6" r="12.5"/>
<circle cx="367.2" cy="372.9" r="1.22"/>
<circle cx="129.1" cy="393.1" r="1.75"/>
<circle cx="129.1" cy="393" r="2.75"/>
<circle cx="141.6" cy="393" r="2.75"/>
<circle cx="141.6" cy="393" r="1.76"/>
<circle cx="145.3" cy="383.4" r="1.66"/>
<circle cx="224.8" cy="382" r="2.1"/>
<circle cx="304.3" cy="383.4" r="1.66"/>
<circle cx="308.1" cy="393" r="2.75"/>
<circle cx="308.1" cy="393" r="1.76"/>
<circle cx="320.6" cy="393" r="2.75"/>
<circle cx="320.6" cy="393" r="1.75"/>
<circle cx="129.1" cy="408" r="1.75"/>
<circle cx="129.1" cy="408.1" r="2.75"/>
<circle cx="141.6" cy="408" r="1.76"/>
<circle cx="141.6" cy="408" r="2.76"/>
<circle cx="308.1" cy="408.1" r="2.75"/>
<circle cx="308.1" cy="408" r="1.76"/>
<circle cx="320.6" cy="408" r="1.76"/>
<circle cx="320.6" cy="408.1" r="2.76"/>
<circle cx="819.5" cy="537.5" r="2.99"/>
<circle cx="819.5" cy="537.5" r="1.39"/>
<circle cx="654.1" cy="575.3" r="1.9"/>
</g>
<g fill="#000">
<path d="M48.5 55l.4 2.4h-.8zM48.1 64.6h.8l-.4 2.4zM69.9 104.4l2.3-.5v.8zM377.4 103.9l2.4 .5-2.4 .3zM481.7 118.8l2.4-.4v.8zM609.3 118.4l2.4 .4-2.4 .4zM69.9 121.9l2.3-.4v.8zM157.4 121.5l2.4 .4-2.4 .4zM159.8 121.9l2.4-.4v.8zM287.4 121.5l2.4 .4-2.4 .4zM294.8 121.9l2.4-.4v.8zM506.1 133.6l2.4-.4v.8z"/>
<path d="M574.3 133.2l2.4 .4-2.4 .4zM576.7 133.6l2.4-.4v.8zM609.3 133.2l2.4 .4-2.4 .4zM33.5 138l.4 2.5h-.8zM177.2 138l.3 2.5h-.7zM405.3 138l.4 2.5h-.8zM176.8 161.6h.7l-.3 2.4zM287.7 161.3l1.4 2-2-1.4zM663.4 170.8l.4 2.4h-.8zM454.4 198.4h.8l-.5 2.4zM454.7 180.8l.5 2.4h-.8zM482.6 182.3l1.6 1.9-2.1-1.3z"/>
<path d="M454.7 200.8l.5 2.4h-.8zM647.8 198.3l.5 2.4h-.9zM69.9 231.1l2.3-.3v.7zM134.9 230.8l2.4 .3-2.4 .4zM137.3 227.5l2.4-.5v.8zM309.9 227l2.4 .5-2.4 .3zM506.7 224.8l2.4-.4v.8zM574.3 224.4l2.4 .4-2.4 .4zM454.7 290.8l.5 2.4h-.8zM454.4 288.4h.8l-.5 2.4zM502.8 288.2l.7-.5 1 2.3zM609 292.8l1.4 1.9-.7 .4z"/>
<path d="M647.8 293.3l.5 2.4h-.9zM647.4 290.9h.9l-.5 2.4zM454.4 318.4h.8l-.5 2.4zM454.7 310.8l.5 2.4h-.8zM454.4 308.4h.8l-.5 2.4zM647.4 318.4h.9l-.5 2.4zM663 318.4h.8l-.4 2.4zM43.9 319.5l.5 2.4h-.8zM57.2 386l.5 2.5h-.8zM404.9 414.7h.8l-.4 2.3zM33.1 423.6h.8l-.4 2.4zM43.6 423.6h.8l-.5 2.4z"/>
<path d="M56.9 423.6h.8l-.5 2.4z"/>
</g>
<g font-size="6">
<text x="764.8" y="578.9">P23Y5C043002</text>
<text x="812.1" y="578.9">00</text>
</g>
<g font-size="5.7">
<text x="490.6" y="492">NOTE</text>
<text x="510.8" y="492">:</text>
<text x="517.3" y="492">(English)</text>
<text x="490.6" y="497.2">#</text>
<text x="499.2" y="497.2">MATERIAL:</text>
<text x="534.7" y="497.2">M.S</text>
<text x="490.6" y="502.5">#</text>
<text x="499.2" y="502.5">FINISH:</text>
<text x="525.6" y="502.5">I.Z.B.P.</text>
<text x="552.4" y="502.5">(TRIVALENT)</text>
<text x="490.6" y="507.7">#</text>
<text x="499.2" y="507.7">MACHINING:</text>
<text x="490.6" y="513">#</text>
<text x="499.2" y="513">WEIGHT(Kg</text>
<text x="537.1" y="513">):</text>
<text x="546.4" y="513">50.37</text>
<text x="568.6" y="513">kg</text>
<text x="490.6" y="523.5">NOTE</text>
<text x="510.8" y="523.5">:-(French)</text>
<text x="490.6" y="528.7">#</text>
<text x="490.6" y="534">#</text>
<text x="499.2" y="534">FINITION</text>
<text x="499.2" y="528.7">MATÉRIEL</text>
<text x="529" y="534">:</text>
<text x="532.3" y="528.7">:</text>
<text x="538.7" y="528.7">M.S</text>
<text x="539.5" y="534">I.Z.B.P.</text>
<text x="566.4" y="534">(TRIVALENT)</text>
<text x="490.6" y="539.2">#</text>
<text x="499.2" y="539.2">MACHINES</text>
<text x="534.7" y="539.2">:</text>
<text x="490.6" y="544.5">#</text>
<text x="499.2" y="544.5">POIDS</text>
<text x="521.7" y="544.5">(Kg):</text>
<text x="541.9" y="544.5">50.37</text>
<text x="564.1" y="544.5">kg</text>
</g>
<text font-size="5.6" x="723.5" y="539.3">WIPRO PARI GROUP</text>
<g font-size="4.9">
<text x="42.9" y="6.6">1</text>
<text x="101.3" y="6.7">2</text>
<text x="152.5" y="6.7">3</text>
<text x="202.1" y="6.7">4</text>
<text x="252.1" y="6.7">5</text>
<text x="300.6" y="6.7">6</text>
<text x="352.6" y="6.7">7</text>
<text x="401.9" y="6.7">8</text>
<text x="448.4" y="6.7">9</text>
<text x="498.1" y="6.7">10</text>
<text x="546.4" y="6.7">11</text>
<text x="597" y="6.7">12</text>
<text x="648.5" y="6.6">13</text>
<text x="699.4" y="6.6">14</text>
<text x="749" y="6.7">15</text>
<text x="809.5" y="6.6">16</text>
<text x="9.7" y="26.7">M</text>
<text x="840.6" y="26.7">M</text>
<text x="9.7" y="71.4">L</text>
<text x="840.6" y="71.4">L</text>
<text x="9.7" y="124.2">K</text>
<text x="840.6" y="124.2">K</text>
<text x="9.7" y="173.4">J</text>
<text x="840.6" y="173.4">J</text>
<text x="9.7" y="222.7">H</text>
<text x="840.6" y="222.7">H</text>
<text x="9.7" y="274.3">G</text>
<text x="840.6" y="274.3">G</text>
<text x="9.7" y="322.6">F</text>
<text x="840.6" y="322.6">F</text>
<text x="9.7" y="373.3">E</text>
<text x="840.6" y="373.3">E</text>
<text x="9.7" y="423.8">D</text>
<text x="840.6" y="423.8">D</text>
<text x="9.7" y="472.8">C</text>
<text x="840.6" y="472.8">C</text>
<text x="9.7" y="522.1">B</text>
<text x="840.6" y="522.1">B</text>
<text x="9.7" y="568.7">A</text>
<text x="840.6" y="568.7">A</text>
<text x="42.9" y="590.6">1</text>
<text x="101.3" y="590.7">2</text>
<text x="152.5" y="590.7">3</text>
<text x="202.1" y="590.7">4</text>
<text x="252.1" y="590.7">5</text>
<text x="300.6" y="590.7">6</text>
<text x="352.6" y="590.7">7</text>
<text x="401.9" y="590.7">8</text>
<text x="448.4" y="590.7">9</text>
<text x="498.1" y="590.7">10</text>
<text x="546.4" y="590.7">11</text>
<text x="597" y="590.7">12</text>
<text x="648.5" y="590.6">13</text>
<text x="699.4" y="590.5">14</text>
<text x="749" y="590.7">15</text>
<text x="809.5" y="590.5">16</text>
</g>
<text font-size="4.2" x="677.1" y="13.9">NOTE : STANDARD FASTENER TORQUE AS PER STD-DES-01-00FR-DES-006-00</text>
<g font-size="3.9">
<text x="653" y="530.9">REVISION</text>
<text x="708.9" y="530.9">DESCRIPTION</text>
<text x="779.4" y="530.9">DATE</text>
<text x="793.1" y="530.9">DRN.BY</text>
</g>
<text font-size="3.6" x="739.9" y="549.8">TOP PLATE - 1</text>
<text font-size="3.5" x="655.4" y="547.1">www.wipropari.com</text>
<g font-size="3.4">
<text x="47.9" y="77.7" transform="rotate(-90 47.9 77.7)">24</text>
<text x="222" y="103.8">620</text>
<text x="543.9" y="118.2">130</text>
<text x="112" y="121.3">180</text>
<text x="112" y="124.9">TYP</text>
<text x="222" y="121.3">260</text>
<text x="222" y="124.9">TYP</text>
<text x="305.2" y="121.3">CH.10X 45v</text>
<text x="305.2" y="124.9">TYP</text>
<text x="537.1" y="133">70.61</text>
<text x="592.3" y="133">35</text>
<text x="176.6" y="152.9" transform="rotate(-90 176.6 152.9)">52</text>
<text x="180.2" y="152.9" transform="rotate(-90 180.2 152.9)">TYP</text>
<text x="271.7" y="153.2">R 5</text>
<text x="271.7" y="156.8">TYP</text>
<text x="446.5" y="157.6">R 10</text>
<text x="446.6" y="161.2">TYP.</text>
<text x="454.2" y="192.7" transform="rotate(-90 454.2 192.7)">20</text>
<text x="222" y="226.9">350</text>
<text x="539.8" y="224.2">70</text>
<text x="100.8" y="230.5">135</text>
<text x="454.2" y="247.7" transform="rotate(-90 454.2 247.7)">90</text>
<text x="647.2" y="247.7" transform="rotate(-90 647.2 247.7)">95</text>
<text x="662.8" y="248.7" transform="rotate(-90 662.8 248.7)">150</text>
<text x="484.4" y="275.6">TYP.</text>
<text x="485.3" y="272">R 5</text>
<text x="404.7" y="280.4" transform="rotate(-90 404.7 280.4)">558</text>
<text x="32.9" y="284.9" transform="rotate(-90 32.9 284.9)">576</text>
<text x="454.2" y="302.7" transform="rotate(-90 454.2 302.7)">20</text>
<text x="614.8" y="305.4">TYP.</text>
<text x="615.7" y="301.8">R 5</text>
<text x="647.2" y="310.3" transform="rotate(-90 647.2 310.3)">27.5</text>
<text x="454.2" y="334.3" transform="rotate(-90 454.2 334.3)">10</text>
<text x="281" y="336.4">B</text>
<text x="543.7" y="350.9">DETAIL B</text>
<text x="542.9" y="354.5">SCALE 1:1</text>
<text x="547.5" y="359.3">TYP</text>
<text x="43.3" y="375.6" transform="rotate(-90 43.3 375.6)">213</text>
<text x="46.9" y="375.6" transform="rotate(-90 46.9 375.6)">TYP</text>
<text x="56.6" y="417.6" transform="rotate(-90 56.6 417.6)">CH.80X 45v</text>
<text x="60.2" y="417.6" transform="rotate(-90 60.2 417.6)">TYP</text>
<text x="610.8" y="563.3">RESERVED SPACE</text>
<text x="610.8" y="567.1">FOR</text>
<text x="610.8" y="570.8">CONTROLLED COPY</text>
<text x="610.8" y="574.6">STAMP</text>
<text x="33.7" y="576.5">NOTE FOR WIPRO PARI DESIGN -REF. ONLY</text>
<text x="52.5" y="580.1">WEAR DETAILS : N.A.</text>
</g>
<g font-size="3.1">
<text x="818.1" y="527.3">LIMITS</text>
<text x="815" y="545.5">DRAWING TYPE</text>
<text x="690" y="546.1">DESCRIPTION</text>
<text x="689.5" y="554.6">SURFACE AREA</text>
<text x="706.2" y="554.6">SURFACE TREATMENT</text>
<text x="742.7" y="554.6">MACHINING</text>
<text x="762.5" y="554.6">DESIGN UNIT</text>
<text x="783.6" y="554.6">DESIGN UNIT CD.</text>
<text x="811" y="554.4">TEAM NO.</text>
<text x="823.3" y="554.5">SHEET SIZE</text>
<text x="828.6" y="559.9">A1</text>
<text x="689.4" y="564.9">REFERENCE DWG.</text>
<text x="690.8" y="569.3">DRN.BY</text>
<text x="704.4" y="569.2">CHKD.BY</text>
<text x="719.6" y="569.3">APPD.BY</text>
<text x="739.7" y="569.1">MATERIAL</text>
<text x="741.8" y="564.7">PART CLASS.</text>
<text x="768.6" y="564.7">HEAT TREATMENT</text>
<text x="772.5" y="569.7">DRG./PART CODE</text>
<text x="811.9" y="569.3">REV.</text>
<text x="824.4" y="569.4">SCALE</text>
<text x="737.3" y="578">NET WEIGHT-Kg</text>
<text x="824.4" y="578.5">SHEET</text>
</g>
<text font-size="3" x="832.4" y="403.9">°</text>
<g font-size="2.8">
<text x="554.9" y="505.4">3.2</text>
<text x="813.4" y="531.5">Gen Tol.: IS 2102</text>
<text x="554.1" y="536.8">3.2</text>
<text x="652.1" y="550.4">1.ALL DIMENSIONS ARE</text>
<text x="652" y="556.4">2.DO NOT SCALE</text>
<text x="652" y="562.5">3.IF IN DOUBT ,</text>
<text x="652" y="569.2">LOCATION :</text>
<text x="657.2" y="575.8">ALL RIGHTS OF REPRODUCTION &amp;</text>
<text x="689.1" y="575">03006581</text>
<text x="703.4" y="574.9">03004785</text>
<text x="718.4" y="575">03002882</text>
<text x="657.7" y="579.2">DISTRIBUTION ARE RESERVED</text>
</g>
<g font-size="2.7">
<text x="817.3" y="549.9">MACHINING</text>
<text x="652.9" y="553.5">IN mm</text>
<text x="652.7" y="559.5">DRAWING.</text>
<text x="689.6" y="559.1">1068.63 in^2</text>
<text x="724.1" y="559.2">#</text>
<text x="751" y="559.1">#</text>
<text x="766.6" y="559">WPES</text>
<text x="790.3" y="558.8">0300</text>
<text x="811.9" y="558.8">PL-02</text>
<text x="652.7" y="565.5">ASK TEAM MEMBER</text>
<text x="673.4" y="569.6">PUNE</text>
<text x="719" y="564.9">PRV73D123002</text>
<text x="761.4" y="564.9">B</text>
<text x="812.1" y="564.9">N.A.</text>
<text x="746.1" y="573.2">#</text>
<text x="825.6" y="573.4">1 : 2</text>
<text x="653.1" y="576.3">C</text>
<text x="689.4" y="582.4">09/05/2024</text>
<text x="703.7" y="582.5">09/05/2024</text>
<text x="718.7" y="582.6">09/05/2024</text>
<text x="741.6" y="582.2">50.37 kg</text>
<text x="824.1" y="582.4">2 OF 2</text>
</g>
<g font-size="2.5">
<text x="807.8" y="392">DEBURR AND REMOVE SHARP</text>
<text x="808.2" y="394.8">EDGES UNLESS SHARP EDGE</text>
<text x="809.1" y="400.9">UNSP.RADII</text>
<text x="809.8" y="397.6">REQUIREMENT SPECIFIED</text>
<text x="824.4" y="400.7">UNSP.CHF.</text>
<text x="812.2" y="403.6">0.5 R</text>
<text x="825.3" y="403.9">0.5 X 45</text>
<text x="812.8" y="411.8">UP TO 10</text>
<text x="829.1" y="411.9">±1.5°</text>
<text x="811.4" y="416.1">10 UP TO 50</text>
<text x="828.5" y="416.1">±0°50'</text>
<text x="810.4" y="424.5">120 UP TO 400</text>
<text x="810.9" y="420.3">50 UP TO 120</text>
<text x="828.5" y="424.5">±0°15'</text>
<text x="828.5" y="420.3">±0°25'</text>
<text x="811.7" y="433.2">0.5 UP TO 3</text>
<text x="812.5" y="437.5">3 UP TO 6</text>
<text x="829.6" y="437.4">±0.2</text>
<text x="829.6" y="433.2">±0.1</text>
<text x="812" y="441.7">6 UP TO 30</text>
<text x="829.6" y="441.7">±0.5</text>
<text x="810.9" y="445.9">30 UP TO 120</text>
<text x="829.6" y="446">±0.8</text>
<text x="809.9" y="454.4">315 UP TO 1000</text>
<text x="810.3" y="450.2">120 UP TO 315</text>
<text x="829.6" y="450.2">±1.2</text>
<text x="830.7" y="454.4">±2</text>
<text x="809.4" y="458.7">1000 UP TO 2000</text>
<text x="830.6" y="458.7">±3</text>
<text x="811.9" y="463">OVER 2000</text>
<text x="830.7" y="463">±4</text>
<text x="813.1" y="471.6">UP TO 10</text>
<text x="830.1" y="471.6">±1°</text>
<text x="811.4" y="475.9">10 UP TO 50</text>
<text x="828.5" y="475.9">±0°30'</text>
<text x="810.4" y="484.4">120 UP TO 400</text>
<text x="811.2" y="480.1">50 UP TO 120</text>
<text x="828.5" y="484.4">±0°10'</text>
<text x="828.5" y="480.1">±0°20'</text>
<text x="811.7" y="493">0.5 UP TO 3</text>
<text x="812.4" y="497.2">3 UP TO 6</text>
<text x="829.6" y="497.3">±0.1</text>
<text x="829.6" y="493">±0.1</text>
<text x="811.9" y="501.5">6 UP TO 30</text>
<text x="829.6" y="501.5">±0.2</text>
<text x="810.8" y="505.8">30 UP TO 120</text>
<text x="829.6" y="505.8">±0.3</text>
<text x="809.8" y="514.3">315 UP TO 1000</text>
<text x="810.3" y="510.1">120 UP TO 315</text>
<text x="829.6" y="510">±0.5</text>
<text x="829.6" y="514.3">±0.8</text>
<text x="809.2" y="518.5">1000 UP TO 2000</text>
<text x="829.6" y="518.5">±1.2</text>
<text x="811.9" y="522.8">OVER 2000</text>
<text x="830.6" y="522.7">±2</text>
</g>
<g font-size="2.1">
<text x="811.5" y="406.1">UNSPECIFIED TOL.(FAB)</text>
<text x="812.5" y="408.5">FOR ANGULAR IN mm.</text>
<text x="811.6" y="427.7">UNSPECIFIED TOL.(FAB)</text>
<text x="813.6" y="430.1">FOR LINEAR IN mm.</text>
<text x="811.7" y="466.1">UNSPECIFIED TOL.(M/C)</text>
<text x="812.5" y="468.5">FOR ANGULAR IN mm.</text>
<text x="811.7" y="487.6">UNSPECIFIED TOL.(M/C)</text>
<text x="813.6" y="489.9">FOR LINEAR IN mm.</text>
<text x="4.1" y="584.1" transform="rotate(-90 4.1 584.1)">\\srv01043\ExDM Uploading\2022-23\P23Y5\P23Y5C043002.dft</text>
</g>
</svg>
